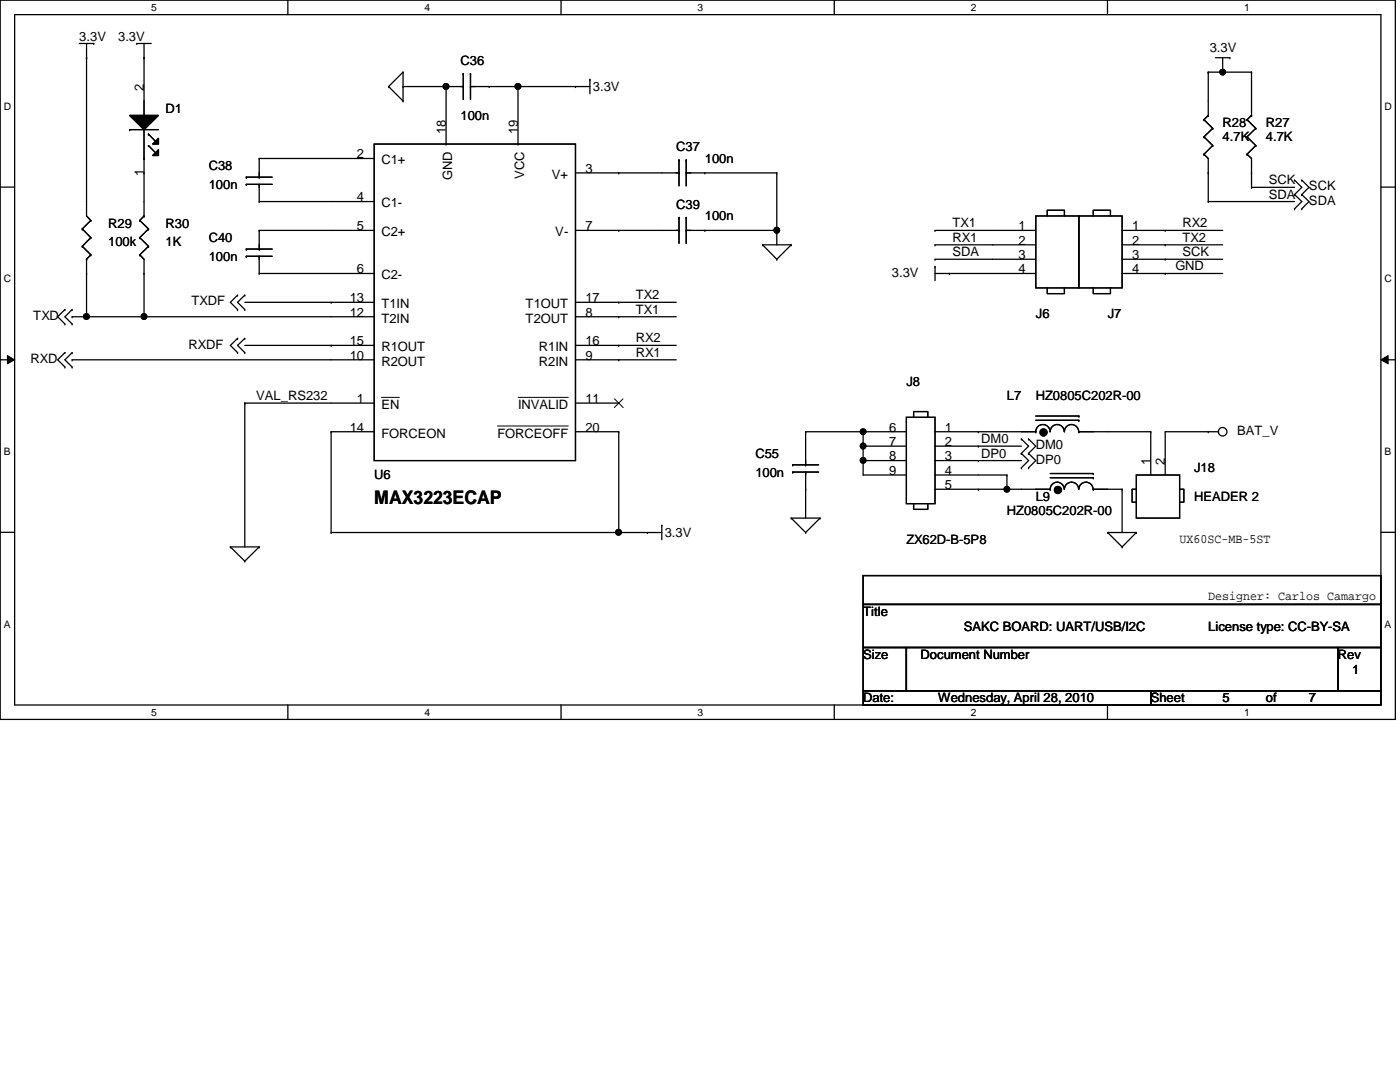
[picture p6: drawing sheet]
<svg xmlns="http://www.w3.org/2000/svg" width="279mm" height="216mm" viewBox="0 0 279 216" stroke-linecap="round" stroke-linejoin="round" font-family="sans-serif">
<path d="M0 0h278.5v143.6h-278.5zM2.9 2.9h272.7v137.8h-272.7z" fill="none" stroke="#000" stroke-width=".25"/>
<g fill="#fff">
<path d="M30.2 .3h1.1v2.3h-1.1z"/>
<path d="M30.2 141h1.1v2.2h-1.1z"/>
</g>
<path d="M57.4 0v2.9M57.4 140.7v2.9" fill="none" stroke="#000" stroke-width=".25"/>
<g fill="#fff">
<path d="M84.7 .3h1.1v2.3h-1.1z"/>
<path d="M84.7 141h1.1v2.2h-1.1z"/>
</g>
<path d="M112 0v2.9M112 140.7v2.9" fill="none" stroke="#000" stroke-width=".25"/>
<g fill="#fff">
<path d="M139.2 .3h1.1v2.3h-1.1z"/>
<path d="M139.2 141h1.1v2.2h-1.1z"/>
</g>
<path d="M166.5 0v2.9M166.5 140.7v2.9" fill="none" stroke="#000" stroke-width=".25"/>
<g fill="#fff">
<path d="M193.8 .3h1.1v2.3h-1.1z"/>
<path d="M193.8 141h1.1v2.2h-1.1z"/>
</g>
<path d="M221 0v2.9M221 140.7v2.9" fill="none" stroke="#000" stroke-width=".25"/>
<g fill="#fff">
<path d="M248.3 .3h1.1v2.3h-1.1z"/>
<path d="M248.3 141h1.1v2.2h-1.1z"/>
<path d="M.8 20.1h1.4v2.3h-1.4z"/>
<path d="M276.3 20.1h1.4v2.3h-1.4z"/>
<path d="M.8 54.5h1.4v2.3h-1.4z"/>
<path d="M276.3 54.5h1.4v2.3h-1.4z"/>
</g>
<path d="M0 37.3h2.9M275.6 37.3h2.9" fill="none" stroke="#000" stroke-width=".25"/>
<g fill="#fff">
<path d="M.8 89h1.3v2.2h-1.3z"/>
<path d="M276.3 89h1.3v2.2h-1.3z"/>
</g>
<path d="M0 71.8h2.9M275.6 71.8h2.9" fill="none" stroke="#000" stroke-width=".25"/>
<path d="M1.5 71l1.4 .8-1.4 .8zM275.6 71.8l1.4-.8v1.6z" fill="#000"/>
<path d="M1.5 71l1.4 .8-1.4 .8zM275.6 71.8l1.4-.8v1.6z" fill="none" stroke="#000" stroke-width=".2"/>
<g fill="#fff">
<path d="M.8 123.4h1.3v2.2h-1.3z"/>
<path d="M276.3 123.4h1.3v2.2h-1.3z"/>
</g>
<g fill="none" stroke="#000" stroke-width=".25">
<path d="M15.8 8.7h2.9M17.3 11.5h.1M17.3 8.7v34.4l.8 .9M18.7 8.7h.1M27.3 8.7h.1M27.3 8.7h2.9M28.7 11.5h.1M28.7 8.7v14.3M77.6 17.3h.1M77.6 17.3l2.8 2.9M80.4 17.3h.1M80.4 14.4h.1"/>
<path d="M80.4 17.3h12.1M80.4 14.4v5.8M80.4 14.4l-2.8 2.9M89 17.3h.1M89 17.3v11.4M92.5 17.3h.1M92.5 14.7h.1M92.5 14.7v5.2M93.9 14.7h.1M93.9 17.3h.1M93.9 17.3h23.8M93.9 14.7v5.2"/>
<path d="M97.6 17.3h.1M103.4 17.3h.1M103.4 17.3v11.4M114.9 17.3h.1M117.7 15.8h.1M117.7 15.8v2.9M241.1 14.4h.1M241.1 14.4v8.6M241.1 14.4h8.7M242.6 11.5h2.8M244 14.4h.1M244 11.5v2.9"/>
<path d="M245.4 11.5h.1M249.8 14.4h.1M249.8 14.4v8.6M25.9 23h5.7l-2.9 2.9zM25.9 25.9h.1M25.9 25.9h5.7M28.7 34.5h.1M28.7 23h.1M28.7 31.6h.1M28.7 25.9v17.2M29.6 26.8h.1M29.6 29h.1"/>
<path d="M29.6 26.8l1.4 1.4M29.6 29l1.4 1.5M30.5 31l1.1-1.1v1.1zM31.6 27.6v1.1h-1.1zM49.1 35.3h.1M49.1 36.8h.1M49.1 35.3h5.2M49.1 36.8h5.2M51.7 31.6h.1M51.7 36.8h.1M51.7 35.3h.1M51.7 31.6h23"/>
<path d="M51.7 31.6v3.7M51.7 36.8v3.4M74.7 28.7h40.2v63.2h-40.2zM80.4 20.2h.1M89 28.7h.1M103.4 28.7h.1M114.9 34.5h20.6M123.5 34.5h.1M135.5 34.5h.1M135.5 31.9h.1M135.5 31.9v5.2M136.9 31.9h.1"/>
<path d="M136.9 34.5h.1M136.9 34.5h18.1M136.9 31.9v5.2M140.7 34.5h.1M155 34.5h.1M155 34.5v14.4M240.3 30.8h.1M240.3 27.3h.1M240.3 23.9h.1M240.3 30.8l.8 .8v8.6M240.3 27.3l1.7 1.7M240.3 23.9l1.7 1.7"/>
<path d="M241.1 34.5h.1M241.1 23h.1M241.1 23l-.8 .9M242 29h.1M242 25.6h.1M242 29l-1.7 1.8M242 25.6l-1.7 1.7M248.9 30.8h.1M248.9 27.3h.1M248.9 23.9h.1M248.9 30.8l.9 .8v5.8M248.9 27.3l1.7 1.7"/>
<path d="M248.9 23.9l1.7 1.7M249.8 34.5h.1M249.8 37.4h.1M249.8 23h.1M249.8 37.4h8.6M249.8 23l-.9 .9M250.6 29h.1M250.6 25.6h.1M250.6 29l-1.7 1.8M250.6 25.6l-1.7 1.7M258.4 38.8h.1M258.4 35.9h.1"/>
<path d="M258.4 35.9l1.4 1.5-1.4 1.4M258.4 38.8l1.4 1.4-1.4 1.5M259.8 38.8h.1M259.8 35.9h.1M259.8 38.8l1.4 1.4-1.4 1.5M259.8 35.9l1.4 1.5-1.4 1.4M16.4 45.7h.1M16.4 49.1h.1M16.4 45.7l1.7 1.7M16.4 49.1l1.7 1.7M17.3 54.6h.1M17.3 51.7h.1"/>
<path d="M17.3 51.7v11.5M18.1 44h.1M18.1 47.4h.1M18.1 50.8h.1M18.1 44l-1.7 1.7M18.1 47.4l-1.7 1.7M18.1 50.8l-.8 .9M27.9 50.8h.1M27.9 47.4h.1M27.9 44h.1M27.9 50.8l.8 .9v11.5M27.9 47.4l1.7 1.7"/>
<path d="M27.9 44l1.7 1.7M28.7 54.6h.1M28.7 43.1h.1M28.7 43.1l-.8 .9M29.6 49.1h.1M29.6 45.7h.1M29.6 49.1l-1.7 1.7M29.6 45.7l-1.7 1.7M47.4 58.9h.1M47.4 58.9l-1.4 1.4 1.4 1.5M48.9 58.9h.1M48.9 58.9l-1.5 1.4 1.5 1.5"/>
<path d="M49.1 49.7h.1M49.1 51.1h.1M49.1 49.7h5.2M49.1 51.1h5.2M51.7 54.6h.1M51.7 40.2h.1M51.7 46h.1M51.7 51.1h.1M51.7 49.7h.1M51.7 46h23M51.7 54.6h23M51.7 40.2h23"/>
<path d="M51.7 46v3.7M51.7 51.1v3.5M114.9 46h20.6M123.5 46h.1M135.5 46h.1M135.5 43.4h.1M135.5 43.4v5.2M136.9 43.4h.1M136.9 46h.1M136.9 46h18.1M136.9 43.4v5.2M140.7 46h.1"/>
<path d="M152.2 48.9h.1M152.2 48.9h5.7M152.2 48.9l2.8 2.8M155 46h.1M155 51.7h.1M157.9 48.9h.1M157.9 48.9l-2.9 2.8M186.6 48.9h.1M186.6 46h.1M186.6 51.7h.1M186.6 53.2h.1M186.6 46h20.1"/>
<path d="M186.6 54.6h20.1M186.6 48.9h20.1M186.6 51.7h20.1M186.6 53.2v2.8M189.5 54.6h.1M206.7 43.1h8.6v14.3h-8.6zM209 57.4v1.2h3.4v-1.2M209 43.1v-1.1h3.4v1.1M215.3 43.1h8.6v14.3h-8.6zM218.2 57.4v1.2h3.4v-1.2M218.2 43.1v-1.1h3.4v1.1M223.9 46h20.1"/>
<path d="M223.9 54.6h20.1M223.9 48.9h20.1M223.9 51.7h20.1M232.5 48.9h.1M232.5 46h.1M232.5 51.7h.1M232.5 54.6h.1M241.1 40.2h.1M241.1 40.2h17.3M258.4 41.7h.1M259.8 41.7h.1M13 61.8h.1"/>
<path d="M13 64.6h.1M13 70.4h.1M13 73.2h.1M13 61.8l-1.5 1.4 1.5 1.4M13 70.4l-1.5 1.4 1.5 1.4M14.4 63.2h.1M14.4 71.8h.1M14.4 61.8h.1M14.4 64.6h.1M14.4 70.4h.1M14.4 73.2h.1M14.4 63.2h60.3"/>
<path d="M14.4 71.8h60.3M14.4 61.8l-1.4 1.4 1.4 1.4M14.4 70.4l-1.4 1.4 1.4 1.4M17.3 63.2h.1M28.7 63.2h.1M47.4 61.8h.1M47.4 67.5h.1M47.4 70.4h.1M47.4 67.5l-1.4 1.4 1.4 1.5M48.9 61.8h.1M48.9 67.5h.1M48.9 70.4h.1"/>
<path d="M48.9 68.9h25.8M48.9 60.3h25.8M48.9 67.5l-1.5 1.4 1.5 1.5M66.1 60.3h.1M66.1 68.9h.1M114.9 63.2h20.1M114.9 71.8h20.1M114.9 68.9h20.1M114.9 60.3h20.1M123.5 63.2h.1M123.5 71.8h.1M123.5 68.9h.1"/>
<path d="M123.5 60.3h.1M48.9 80.4h.1M48.9 80.4h25.8M48.9 80.4v28.7M66.1 86.1h.1M66.1 86.1v20.2M66.1 86.1h8.6M114.9 80.4h8.6M114.9 86.1h8.6M123.5 86.1h.1M123.5 86.1v20.2M158.2 92.8h.1"/>
<path d="M158.2 94.2h.1M158.2 92.8h5.2M158.2 94.2h5.2M160.8 86.1h.1M160.8 97.6h.1M160.8 94.2h.1M160.8 92.8h.1M160.8 86.1h20.1M160.8 86.1v6.7M160.8 94.2v9.2M172.3 86.1h.1M172.3 91.9h.1"/>
<path d="M172.3 89h.1M172.3 89h8.6M172.3 91.9h8.6M172.3 86.1v8.7h8.6M180.9 83.3h5.7v17.2h-5.7zM182.3 83.3v-1.2h2.9v1.2M186.6 97.6h23M186.6 89h17.2M186.6 91.9h17.2M186.6 86.1h20.1M186.6 94.8h14.4M195.2 89h.1"/>
<path d="M195.2 91.9h.1M195.2 86.1h.1M195.2 97.6h.1M201 97.6h.1M201 94.8h.1M201 94.8v2.8M203.8 90.5h.1M203.8 93.3h.1M203.8 87.6h.1M203.8 90.5l1.5 1.4-1.5 1.4M203.8 87.6l1.5 1.4-1.5 1.5M205.3 90.5h.1"/>
<path d="M205.3 93.3h.1M205.3 87.6h.1M205.3 90.5l1.4 1.4-1.4 1.4M205.3 87.6l1.4 1.4-1.4 1.5M206.7 86.1a1.42 1.42 0 0 1 1.4-1.4 1.42 1.42 0 0 1 1.4 1.4M206.7 86.1h.1M206.7 83.9h8.6M206.7 83h8.6M209.6 97.6a1.4 1.4 0 0 1 1.4-1.4 1.4 1.4 0 0 1 1.4 1.4M209.6 97.6h.1M209.6 86.1a1.4 1.4 0 0 1 1.4-1.4 1.4 1.4 0 0 1 1.4 1.4M209.6 95.3h8.6"/>
<path d="M209.6 94.5h8.6M212.4 97.6a1.42 1.42 0 0 1 1.4-1.4 1.42 1.42 0 0 1 1.5 1.4 1.44 1.44 0 0 1 1.4-1.4 1.44 1.44 0 0 1 1.4 1.4M212.4 86.1a1.42 1.42 0 0 1 1.4-1.4 1.42 1.42 0 0 1 1.5 1.4M215.3 86.1h.1M215.3 83.9h.1M215.3 83h.1M215.3 86.1h14.4M218.2 97.6h.1M218.2 95.3h.1M218.2 94.5h.1M218.2 97.6h5.7M223.9 97.6h.1"/>
<path d="M223.9 97.6v8.7M226.8 94.8h8.6v8.6h-8.6zM226.8 97.6h-.9v2.6h.9M229.7 86.1h.1M229.7 86.1v8.7M235.4 97.6h.9v2.6h-.9M241.1 86.1h.1M243.2 86.1h.1M243.2 86.1h-10.7v8.7M0 106.2h2.9M46 109.1h.1M46 109.1h5.7"/>
<path d="M46 109.1l2.9 2.9M48.9 112h.1M51.7 109.1h.1M51.7 109.1l-2.8 2.9M66.1 106.3h.1M66.1 106.3h66M123.5 106.3h.1M129.2 106.3h.1M132.1 104.8h.1M132.1 104.8v2.9M157.9 103.4h.1M157.9 103.4h5.8"/>
<path d="M157.9 103.4l2.9 2.9M160.8 106.3h.1M163.7 103.4h.1M163.7 103.4l-2.9 2.9M172.3 114.9h103.3v5.7h-103.3zM182.3 100.5v1.1h2.9v-1.1M221.1 106.3h.1M221.1 106.3h5.7M221.1 106.3l2.8 2.8M223.9 109.1h.1M226.8 106.3h.1M226.8 106.3l-2.9 2.8"/>
<path d="M275.6 106.2h2.9M172.3 120.6h103.3v8.6h-103.3zM172.3 129.2h8.6v8.6h-8.6zM172.3 137.8h57.4v2.9h-57.4zM180.9 129.2h86.1v8.6h-86.1zM229.7 137.8h45.9v2.9h-45.9zM267 129.2h8.6v8.6h-8.6z"/>
<circle cx="89" cy="17.2" r=".57"/>
<circle cx="103.4" cy="17.2" r=".57"/>
<circle cx="244" cy="14.4" r=".56"/>
<circle cx="155" cy="45.9" r=".56"/>
<circle cx="17.3" cy="63.2" r=".56"/>
<circle cx="28.7" cy="63.2" r=".56"/>
<circle cx="172.2" cy="89" r=".56"/>
<circle cx="172.2" cy="91.9" r=".56"/>
<circle cx="172.2" cy="86.1" r=".56"/>
<circle cx="200.9" cy="97.6" r=".56"/>
<circle cx="208.3" cy="86.3" r=".7"/>
<circle cx="211.1" cy="97.8" r=".7"/>
<circle cx="244" cy="86.1" r=".85"/>
<circle cx="123.4" cy="106.2" r=".56"/>
</g>
<g fill="#000">
<path d="M25.9 23h5.7l-2.9 2.9zM31.6 27.6v1.1h-1.1zM30.5 31l1.1-1.1v1.1z"/>
<circle cx="89" cy="17.2" r=".57"/>
<circle cx="103.4" cy="17.2" r=".57"/>
<circle cx="244" cy="14.4" r=".56"/>
<circle cx="155" cy="45.9" r=".56"/>
<circle cx="17.3" cy="63.2" r=".56"/>
<circle cx="28.7" cy="63.2" r=".56"/>
<circle cx="172.2" cy="89" r=".56"/>
<circle cx="172.2" cy="91.9" r=".56"/>
<circle cx="172.2" cy="86.1" r=".56"/>
<circle cx="200.9" cy="97.6" r=".56"/>
<circle cx="208.3" cy="86.3" r=".7"/>
<circle cx="211.1" cy="97.8" r=".7"/>
<circle cx="123.4" cy="106.2" r=".56"/>
</g>
<path d="M76.1 79.3h3.6M103.4 79.3h10M122.6 79.6l1.8 1.7M124.3 79.6l-1.7 1.7M99.3 85h14.1" fill="none" stroke="#000" stroke-width=".2"/>
<text font-size="3.7" x="74.7" y="100.5">MAX3223ECAP</text>
<g font-size="2.6">
<text x="15.8" y="8.1">3.3V</text>
<text x="23.6" y="8.1">3.3V</text>
<text x="241.4" y="10.4">3.3V</text>
<text x="91.9" y="13">C36</text>
<text x="28.7" y="18.2" transform="rotate(-90 28.7 18.2)">2</text>
<text x="33.1" y="22.5">D1</text>
<text x="91.9" y="23.9">100n</text>
<text x="118.3" y="18.2">3.3V</text>
<text x="89" y="26.8" transform="rotate(-90 89 26.8)">18</text>
<text x="103.3" y="26.8" transform="rotate(-90 103.3 26.8)">19</text>
<text x="244" y="25.4">R28</text>
<text x="244" y="28.2">4.7K</text>
<text x="252.6" y="25.4">R27</text>
<text x="252.6" y="28.2">4.7K</text>
<text x="28.7" y="35.1" transform="rotate(-90 28.7 35.1)">1</text>
<text x="41.7" y="34">C38</text>
<text x="71.2" y="31.6">2</text>
<text x="76.1" y="32.8">C1+</text>
<text x="90.3" y="35.9" transform="rotate(-90 90.3 35.9)">GND</text>
<text x="104.6" y="35.6" transform="rotate(-90 104.6 35.6)">VCC</text>
<text x="110.2" y="35.7">V+</text>
<text x="116.8" y="34.5">3</text>
<text x="135" y="30.2">C37</text>
<text x="140.7" y="32.5">100n</text>
<text x="41.7" y="37.7">100n</text>
<text x="71.2" y="40.2">4</text>
<text x="76.1" y="41.4">C1-</text>
<text x="135" y="41.7">C39</text>
<text x="253.2" y="39.6">SDA</text>
<text x="253.2" y="36.8">SCK</text>
<text x="261.2" y="40.9">SDA</text>
<text x="261.2" y="38">SCK</text>
<text x="21.6" y="45.4">R29</text>
<text x="33.1" y="45.4">R30</text>
<text x="71.2" y="45.9">5</text>
<text x="76.1" y="47.2">C2+</text>
<text x="110.8" y="47.2">V-</text>
<text x="116.8" y="45.9">7</text>
<text x="140.7" y="44">100n</text>
<text x="190.1" y="45.4">TX1</text>
<text x="203.3" y="45.9">1</text>
<text x="225.9" y="45.9">1</text>
<text x="236" y="45.4">RX2</text>
<text x="21.6" y="49.1">100k</text>
<text x="33.1" y="49.1">1K</text>
<text x="41.7" y="48.3">C40</text>
<text x="41.7" y="52">100n</text>
<text x="190.1" y="48.3">RX1</text>
<text x="190.1" y="51.1">SDA</text>
<text x="203.3" y="48.8">2</text>
<text x="203.3" y="51.7">3</text>
<text x="225.9" y="48.8">2</text>
<text x="225.9" y="51.7">3</text>
<text x="234.6" y="54">GND</text>
<text x="236" y="48.3">TX2</text>
<text x="236" y="51.1">SCK</text>
<text x="71.2" y="54.5">6</text>
<text x="76.1" y="55.8">C2-</text>
<text x="126.9" y="59.7">TX2</text>
<text x="178" y="55.2">3.3V</text>
<text x="203.3" y="54.5">4</text>
<text x="225.9" y="54.5">4</text>
<text x="6.6" y="63.8">TXD</text>
<text x="38.2" y="60.9">TXDF</text>
<text x="69.8" y="60.3">13</text>
<text x="69.8" y="63.2">12</text>
<text x="76.1" y="61.5">T1IN</text>
<text x="76.1" y="64.4">T2IN</text>
<text x="104.9" y="61.5">T1OUT</text>
<text x="104.9" y="64.4">T2OUT</text>
<text x="116.8" y="60.3">17</text>
<text x="116.8" y="63.2">8</text>
<text x="126.9" y="62.6">TX1</text>
<text x="206.7" y="63.5">J6</text>
<text x="221.1" y="63.5">J7</text>
<text x="37.6" y="69.6">RXDF</text>
<text x="69.8" y="68.9">15</text>
<text x="69.8" y="71.8">10</text>
<text x="76.1" y="70.1">R1OUT</text>
<text x="107.6" y="70.1">R1IN</text>
<text x="116.8" y="68.9">16</text>
<text x="116.8" y="71.8">9</text>
<text x="126.9" y="71.2">RX1</text>
<text x="126.9" y="68.3">RX2</text>
<text x="6.1" y="72.4">RXD</text>
<text x="76.1" y="73">R2OUT</text>
<text x="107.6" y="73">R2IN</text>
<text x="180.9" y="77">J8</text>
<text x="51.1" y="79.8">VAL_RS232</text>
<text x="71.2" y="80.4">1</text>
<text x="76.1" y="81.6">EN</text>
<text x="103.4" y="81.6">INVALID</text>
<text x="116.8" y="80.4">11</text>
<text x="201" y="79.9">L7</text>
<text x="206.7" y="79.9">HZ0805C202R-00</text>
<text x="69.8" y="86.1">14</text>
<text x="76.1" y="87.3">FORCEON</text>
<text x="99.3" y="87.3">FORCEOFF</text>
<text x="116.8" y="86.1">20</text>
<text x="177.5" y="86.1">6</text>
<text x="177.5" y="89">7</text>
<text x="188.6" y="86.1">1</text>
<text x="188.6" y="89">2</text>
<text x="195.8" y="88.4">DM0</text>
<text x="206.7" y="89.6">DM0</text>
<text x="246.9" y="86.8">BAT_V</text>
<text x="74.7" y="95.7">U6</text>
<text x="150.7" y="91.4">C55</text>
<text x="150.7" y="95.1">100n</text>
<text x="177.5" y="91.9">8</text>
<text x="177.5" y="94.7">9</text>
<text x="188.6" y="91.9">3</text>
<text x="188.6" y="94.7">4</text>
<text x="195.8" y="91.3">DP0</text>
<text x="206.7" y="92.5">DP0</text>
<text x="229.6" y="92.8" transform="rotate(-90 229.6 92.8)">1</text>
<text x="232.5" y="92.8" transform="rotate(-90 232.5 92.8)">2</text>
<text x="238.3" y="94.2">J18</text>
<text x="188.6" y="97.6">5</text>
<text x="206.7" y="99.9">L9</text>
<text x="238.3" y="99.9">HEADER 2</text>
<text x="132.7" y="107.1">3.3V</text>
<text x="201" y="102.8">HZ0805C202R-00</text>
<text x="180.9" y="108.6">ZX62D-B-5P8</text>
<text x="235.4" y="108.3">UX60SC-MB-5ST</text>
<text x="241.1" y="119.8">Designer: Carlos Camargo</text>
<text x="172.3" y="122.9">Title</text>
<text x="192.4" y="125.8">SAKC BOARD: UART/USB/I2C</text>
<text x="241.1" y="125.8">License type: CC-BY-SA</text>
<text x="172.3" y="131.5">Size</text>
<text x="183.7" y="131.5">Document Number</text>
<text x="267" y="131.5">Rev</text>
<text x="269.8" y="134.4">1</text>
<text x="172.3" y="140.2">Date:</text>
<text x="187.2" y="140.2">Wednesday, April 28, 2010</text>
<text x="229.7" y="140.2">Sheet</text>
<text x="244" y="140.2">5</text>
<text x="252.6" y="140.2">of</text>
<text x="261.2" y="140.2">7</text>
</g>
<g font-size="2">
<text x="30.2" y="2.2">5</text>
<text x="84.7" y="2.2">4</text>
<text x="139.2" y="2.2">3</text>
<text x="193.8" y="2.2">2</text>
<text x="248.3" y="2.2">1</text>
<text x=".8" y="21.9">D</text>
<text x="276.3" y="21.9">D</text>
<text x=".8" y="56.3">C</text>
<text x="276.3" y="56.3">C</text>
<text x=".8" y="90.8">B</text>
<text x="276.3" y="90.8">B</text>
<text x=".8" y="125.2">A</text>
<text x="276.3" y="125.2">A</text>
<text x="30.2" y="142.8">5</text>
<text x="84.7" y="142.8">4</text>
<text x="139.2" y="142.8">3</text>
<text x="193.8" y="142.8">2</text>
<text x="248.3" y="142.8">1</text>
</g>
</svg>
